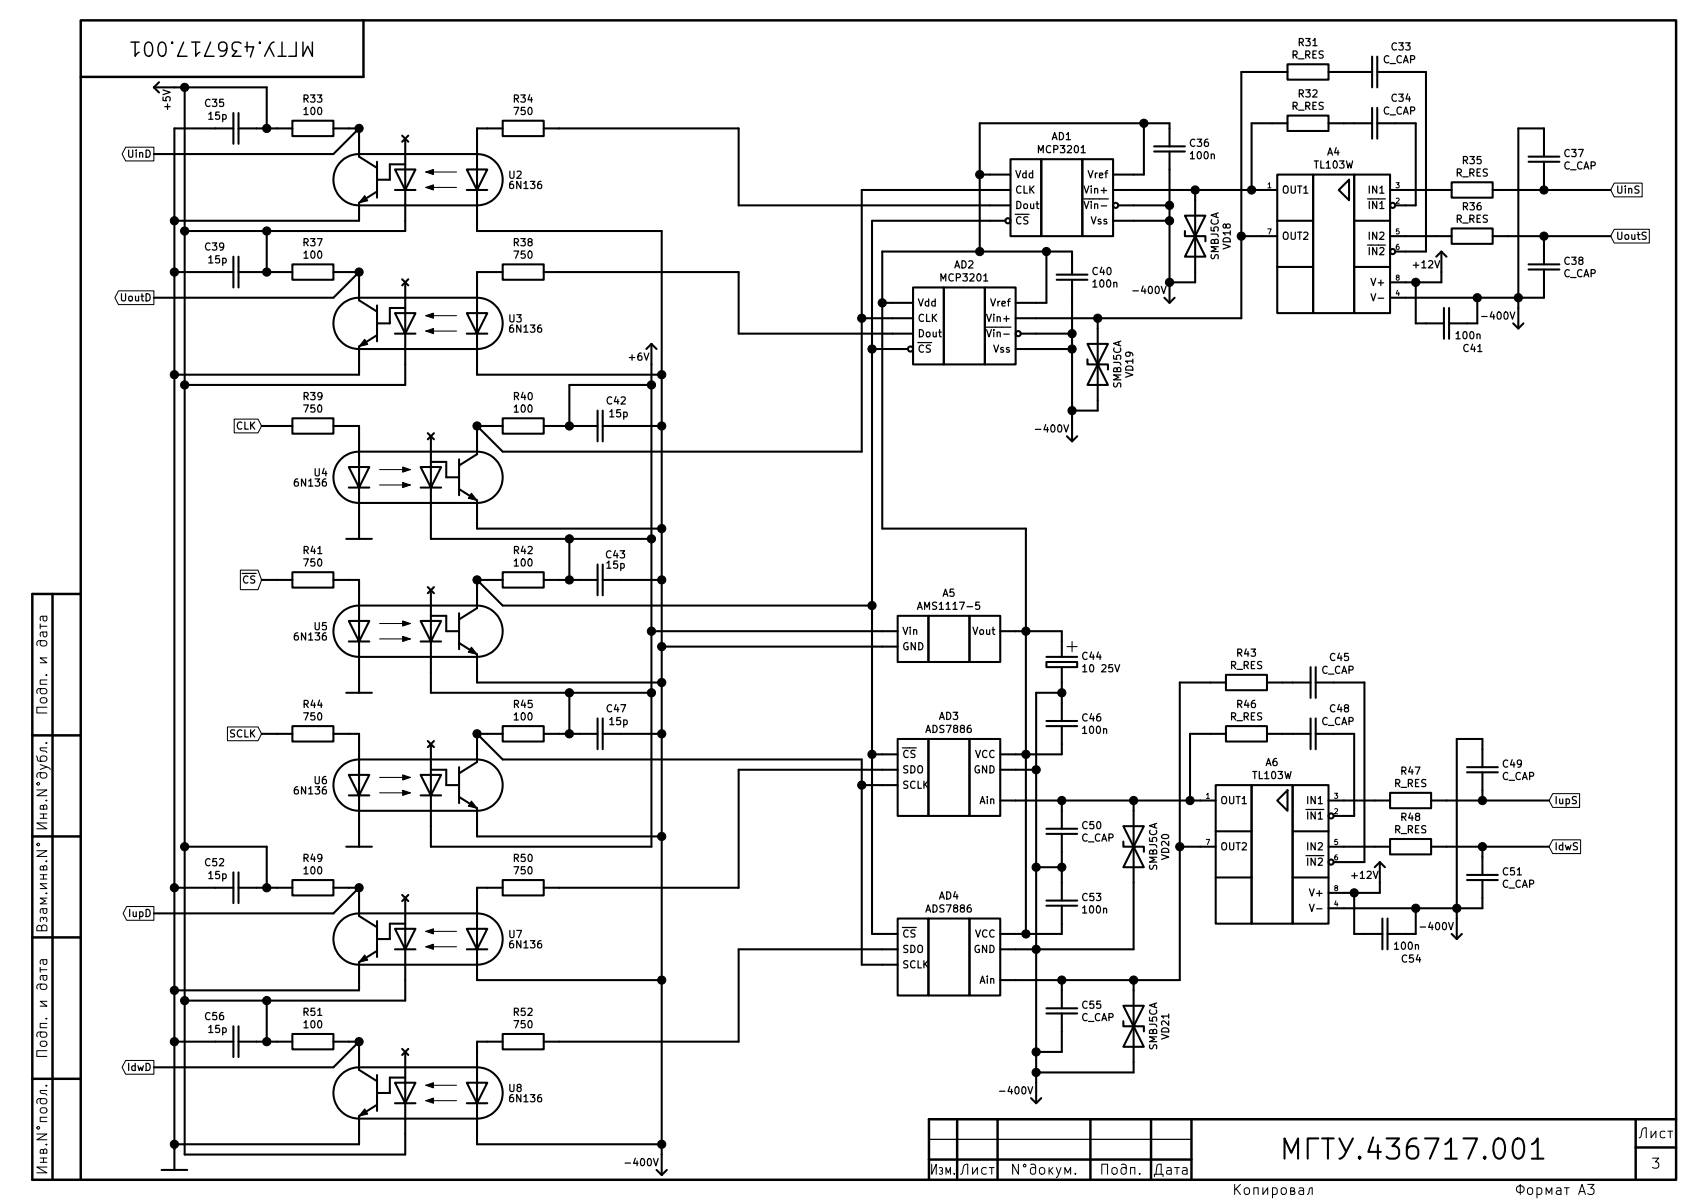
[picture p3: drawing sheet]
<svg xmlns="http://www.w3.org/2000/svg" width="420mm" height="297mm" viewBox="0 0 420 297" stroke-linecap="round" stroke-linejoin="round" font-family="sans-serif">
<g fill="none" stroke="#000" stroke-width=".61">
<path d="M20 5h395v287h-395zM90 5v14h-70M13 147v145M20 147h-12v145h12M8 182h12M8 207h12M8 232h12M8 267h12M237 277v15M247 277v15M270 277v15M285 277v15"/>
<path d="M295 277v15M405 277v15M415 277h-185v15M230 287h65M405 284h10"/>
</g>
<g fill="none" stroke="#000" stroke-width=".3">
<path d="M268.2 49.2h1.5M268.4 46l.6 1.8 .6-1.8M268.4 49.8l.6 1.8 .6-1.8M338.6 49.2h.8M244.3 77.8l.6 1.8 .6-1.8M287.5 70.9l.6 1.8 .6-1.8M338.6 60.7h.8M339.4 72.7l.6 1.8 .6-1.8M341.2 73.8h1.4M373.9 77.2l.6 1.8 .6-1.8M244.1 81h1.5M244.3 81.6l.6 1.8 .6-1.8"/>
<path d="M263.4 105.2l.6 1.7 .6-1.7M227.2 150.8l.5-1.7 .6 1.7M227.3 150.3h.9M242.5 149.1h-.9v.8l.2-.2 .6 .1 .2 .7-.4 .3-.6-.1M323.3 200.4h.9M323.3 211.8h.9M324.2 223.8l.6 1.8 .6-1.8M326 225h1.3M358.6 228.4l.6 1.7 .6-1.7M254.5 269l.6 1.8 .6-1.8M161.8 286.8l.6 1.8 .6-1.8M230 282h65"/>
</g>
<g fill="none" stroke="#000" stroke-width=".25">
<path d="M31.1 36.4h7v3.4h-7l-.9-1.7zM105.4 46.4h7.6M105.4 42.6h7.6M399.7 45.3h6.9v3.4h-6.9l-.9-1.7zM399.7 56.8h8.7v3.4h-8.7l-.9-1.7zM29.3 72h8.8v3.4h-8.8l-.9-1.7zM105.4 78.1h7.6M105.4 82h7.6M58 103.7h5.9l.9 1.7-.9 1.7h-5.9zM94 116.2h7.6M94 120.1h7.6M10 154.4v1.2"/>
<path d="M10 155h1.6M10.2 158.6a.82 .82 0 0 0-.1 1.1l.3 .2h.7a.68 .68 0 0 0 .5-.7 .68 .68 0 0 0-.5-.6l-1.8 .1-.2 .4 .1 .7M10.5 156.4l.2 .9a.48 .48 0 0 0 .4 .4 .48 .48 0 0 0 .5-.4l-.1-.9M10.5 152.5l.2 .9a.48 .48 0 0 0 .4 .3 .48 .48 0 0 0 .5-.3l-.1-.9M11.6 156.4l-1.5 .2v.9M11.6 152.5l-1.5 .2v.9M59.5 141.1h4.4l.9 2.4-.9 2.5h-4.4zM94 158.2h7.6M94 154.3h7.6M265.4 158.8v2.5M10.2 172.8l.9-.1a.67 .67 0 0 1 .5 .7 .67 .67 0 0 1-.5 .6h-.7a.69 .69 0 0 1-.2-1.2zM10.2 170.4a.82 .82 0 0 0-.1 1.1l.3 .2h.7a.67 .67 0 0 0 .5-.6 .67 .67 0 0 0-.5-.7l-1.8 .2a.79 .79 0 0 0-.1 1"/>
<path d="M11.4 167.1h.2l-.1 .1-.1-.1h.2M11.6 175.1h-2.5v1.4h2.5M11.6 168.3h-1.6v1.1h1.6M11.6 162.9h-1.6l1.6 1.1h-1.6M56.3 179.9h7.6l.9 1.7-.9 1.7h-7.6zM264.2 160.1h2.5M9 187.1l.5 1.2 1.6 .1a.67 .67 0 0 0 .5-.6 .67 .67 0 0 0-.5-.7l-.9 .2a.78 .78 0 0 0 0 1.1M10 189.3l2.2 .8 .2 .4M10.8 199.7l.3-.5 .5 .4v.7h-1.6l.1-.8h.6l.1 .8M11.4 183.9l.1-.1 .1 .1-.1 .2-.1-.2h.2M11.6 185.1h-1.6l.1 .6 1.2 .2 .3 .4M11.6 189.9l-1.6 .6"/>
<path d="M94 196.3h7.6M94 192.4h7.6M384.4 196.5h6.7v3.4h-6.7l-.9-1.7zM9.1 210.6h2.5l-2.5 1.4h2.5M9.2 208.8h.5l.1 .3-.1 .2-.2 .1-.3-.1-.1-.2zM10 202.6h1.6M10 201.5h1.6M10.8 214.7l.3-.4 .5 .3v.7h-1.6l.1-.8h.6l.1 .8M10.8 201.5v1.1M11.4 213.2l.1-.1 .1 .1-.1 .1-.1-.1h.2M11.6 203.7h-2.5l2.5 1.4h-2.5M384.4 207.9h6.9v3.4h-6.9l-.9-1.7z"/>
<path d="M10 239.5v1.2M10.1 228.1l-.1-.7 .3-.3 .5 .3 .3-.3 .4 .1 .1 .2-.1 .7M10.3 229.6l.1-.4a.69 .69 0 0 1 1.2 .2v1h-2.5l.1-1.1a.59 .59 0 0 1 .7-.2 .59 .59 0 0 1 .4 .5v.8M10.5 224.9l.2 .9a.48 .48 0 0 0 .4 .3 .48 .48 0 0 0 .5-.3l-.1-.9M10.5 237.6l.2 .8a.48 .48 0 0 0 .4 .4 .48 .48 0 0 0 .5-.4l-.1-.8M10.8 227.4v.2M11.6 224.9l-1.5 .2v.9M11.6 222.3h-1.6l1.3 .7-1.3 .7h1.6M11.6 237.6l-1.5 .1v.9M31.4 224.4h6.7v3.4h-6.7l-.9-1.7zM105.4 234.4h7.6M105.4 230.5h7.6"/>
<path d="M10 240h1.6M10.1 257.9l.3-.2h.7a.67 .67 0 0 1 .5 .7 .67 .67 0 0 1-.5 .6h-.7a.67 .67 0 0 1-.3-1.1zM10.2 255.5a.82 .82 0 0 0-.1 1l.3 .3h.7a.67 .67 0 0 0 .5-.7 .67 .67 0 0 0-.5-.6l-1.8 .1a.79 .79 0 0 0-.1 1.1M10.2 243.6a.82 .82 0 0 0-.1 1.1l.3 .2h.7a.68 .68 0 0 0 .5-.6 .68 .68 0 0 0-.5-.7l-1.8 .1-.2 .4 .1 .7M10.5 241.5l.2 .8a.48 .48 0 0 0 .4 .4 .48 .48 0 0 0 .5-.4l-.1-.8M11.4 252.1h.2l-.1 .2-.1-.2h.2M11.6 253.3h-1.6v1.1h1.6M11.6 247.9h-1.6l1.6 1.2h-1.6M11.6 241.5l-1.5 .1v.9M10.2 274.3l.9-.1a.67 .67 0 0 1 .5 .7 .67 .67 0 0 1-.5 .6h-.7a.69 .69 0 0 1-.2-1.2zM10.2 271.9a.82 .82 0 0 0-.1 1.1l.3 .2h.7a.67 .67 0 0 0 .5-.6 .67 .67 0 0 0-.5-.7l-1.8 .2a.79 .79 0 0 0-.1 1M11.4 268.7l.1-.1 .1 .1-.1 .2-.1-.2h.2"/>
<path d="M11.6 269.9h-1.6l.1 .6 1.2 .2 .3 .4M11.6 260.1h-2.5v1.4h2.5M31.1 262.5h7v3.4h-7l-.9-1.7zM105.4 272.5h7.6M105.4 268.6h7.6M408.8 280v1.6l1.2-1.6v1.6M412.9 280h1.2M413.5 280v1.6M10 287.7h1.6M10 286.7h1.6M10.8 284.9l.3-.5 .5 .3v.8h-1.6l.1-.9h.6l.1 .9M10.8 286.7v1"/>
<path d="M11.4 283.3l.1-.1 .1 .1-.1 .1-.1-.1h.2M11.6 288.9h-2.5l2.5 1.4h-2.5M230.7 288.2v2.5l1.1-2.5v2.5M232.5 289.1h.8l.1 .4-.3 .3a.45 .45 0 0 1 .3 .4 .45 .45 0 0 1-.3 .5l-.6-.2M234.2 290.7v-1.7l.6 1.3 .5-1.3v1.7M236.3 290.4v.3M237.8 290.7l.5-.4 .2-1.4a.86 .86 0 0 1 1.1-.7v2.5M240.8 289v1.7l1.2-1.7v1.7M244.2 289.1a.82 .82 0 0 0-1 .1v1.2l.3 .3 .7-.2M244.9 289h1.2M245.5 289v1.7M252.1 288.2v2.5l-1.4-2.5v2.5"/>
<path d="M253.4 288.3l.3-.1 .2 .1 .2 .2-.2 .3-.2 .1-.3-.1zM255.2 288.3a.79 .79 0 0 1 1.1 .1l.1 1.8a.67 .67 0 0 1-.6 .5 .67 .67 0 0 1-.7-.5l.1-1a.82 .82 0 0 1 1.1-.1l.1 .1M261.5 289l.6 1.7M262.7 289l-.8 2.2-.4 .3M263.7 290.7v-1.7l.7 1.3 .7-1.3v1.7M266.2 290.4l.2 .1-.2 .2-.1-.2 .1-.1v.3M272.8 290.7v-2.5h1.4v2.5M275.4 289.2l.4-.2a.68 .68 0 0 1 .8 .5v.7a.68 .68 0 0 1-.7 .5 .68 .68 0 0 1-.6-.5zM277.7 288.3l.7-.1 .3 .2 .1 1.8a.67 .67 0 0 1-.6 .5 .67 .67 0 0 1-.7-.5l.2-1a.78 .78 0 0 1 1.1 0M279.9 290.7v-1.7h1.1v1.7M282.2 290.4l.1 .1-.1 .2-.2-.2 .2-.1v.3M285.8 291.2v-.5h2.2v.5"/>
<path d="M286.2 290.7l.2-2 .5-.5h.6v2.5M288.9 289.1h1l.1 1.6M290 289.6l-.8 .1a.48 .48 0 0 0-.4 .5 .48 .48 0 0 0 .4 .5l.8-.2M290.8 289h1.2M291.4 289v1.7M292.8 289.1h1l.1 1.6M293.9 289.6l-.8 .1a.48 .48 0 0 0-.4 .5 .48 .48 0 0 0 .4 .5l.8-.2M305.7 293.2v2.5M306 294.2l1.1 1.5M307.1 293.2l-1.4 1.4M308.2 294.2l.3-.2a.68 .68 0 0 1 .9 .5v.7a.68 .68 0 0 1-.7 .5 .68 .68 0 0 1-.6-.5zM310.4 295.7v-1.7h1.1v1.7"/>
<path d="M312.7 294v1.7l1.2-1.7v1.7M315.1 294.1a.82 .82 0 0 1 1 .1v1.2l-.3 .3-.7-.2M315.1 294v2.5M317.3 294.2a.69 .69 0 0 1 1.2 .3v.7a.67 .67 0 0 1-.7 .5 .67 .67 0 0 1-.6-.5zM319.6 294.8l.8-.1v-.6l-.8-.1v1.7h.7l.3-.5-.5-.4M321.7 294.1h.9l.2 1.6M322.8 294.6l-.9 .1a.48 .48 0 0 0-.3 .5 .48 .48 0 0 0 .3 .5l.9-.2M323.7 295.7l.3-.2 .2-1.1 .3-.4h.4v1.7M380.5 294.1a.79 .79 0 0 1 1.2 .4l-.1 .9a.79 .79 0 0 1-1.1 .1M382.8 295.7v-1.7l.7 1.3 .7-1.3v1.7M385.4 294.1h1l.1 1.6M386.5 294.6l-.9 .1a.48 .48 0 0 0-.3 .5 .48 .48 0 0 0 .3 .5l.9-.2"/>
<path d="M387.3 294h1.2M387.9 294v1.7M390.9 295.7l.8-2.5 .8 2.5M391.1 295h1.2M393.1 293.2h1.6l-.9 .9a.72 .72 0 0 1 .9 .5v.6l-.5 .5h-.7l-.4-.3M405.8 281.6l.5-.3 .2-1.4a.86 .86 0 0 1 1.1-.7v2.4M412.2 280.1a.82 .82 0 0 0-1.1 .1v1.2l.4 .2 .7-.1"/>
</g>
<g fill="none" stroke="#000" stroke-width=".51">
<path d="M318.8 15.9h10.1v3.8h-10.1zM318.8 17.8h-11.5v61h-55.8M328.9 17.8h10.8M339.7 14v7.6M341 17.8h12.1v44.5h-7.7M341 14v7.6M38.1 21.6h27.9v10.2M38.1 21.6l1.3 1.3M39.4 20.4l-1.3 1.2M45.7 21.6v264.2h54.6v-25.4M57.8 31.8h-14.6v257.8M57.8 28v7.6"/>
<path d="M59.1 31.8h13.3M59.1 28v7.6M72.4 29.9h10.1v3.8h-10.1zM82.5 31.8h6.4M88.9 31.8l-6.4 6.3h-44.4M88.9 31.8v7l4.4 2.8M99.6 33.6l1.5 1.5M100.3 34.3v22.9h-54.6M101.1 33.6l-1.5 1.5M124.5 29.9h10.1v3.8h-10.1zM124.5 31.8h-6.4v25.4h45.7v233.7M134.6 31.8h48.3v19h67.3"/>
<path d="M250.2 39.4h7.6v19.1h-7.6zM257.8 39.4h10.2v19.1h-10.2zM268 39.4h7.6v19.1h-7.6zM283.2 30.5v12.7h-7.6M285.7 36.2h7.7M285.7 37.5h7.7M289.6 36.2v-5.7h-47v31.8M289.6 37.5v37.5M318.8 28.6h10.1v3.8h-10.1zM318.8 30.5h-8.9v16.5M328.9 30.5h10.8M339.7 26.7v7.6"/>
<path d="M341 30.5h9.5v20.3h-5.1M341 26.7v7.6M378.5 38.8h7.6M382.3 38.8v-7h-6.4v49.5M66 57.2v10.1M84.4 40a6.4 6.4 0 0 1 4.5-1.9h29.2a6.3 6.3 0 0 1 6.4 6.4 6.3 6.3 0 0 1-6.4 6.3h-29.2a6.3 6.3 0 0 1-5.9-3.9 6.3 6.3 0 0 1 1.4-6.9zM93.3 40v8.9M93.3 47.4l-4.4 2.8v4.4h-45.7M97.8 47h2.5l-2.5-5.1h5.1l-2.6 5.1h2.6M100.3 40.7h-3.8v3.8h-3.2M115.6 47h2.5l-2.5-5.1h5l-2.5 5.1h2.5M242.6 43.2h7.6"/>
<path d="M248.9 54.6h-33v176.6h6.3M250.2 47h-36.8v64.8h-88.9l-6.4-6.4M275.6 47h40.6M275.6 54.6h14M276.9 50.8h12.7M293.4 57.2v1.3h2.5l-2.5 5h5l-5-10.1h5l-2.5 5.1h2.5v1.2M295.9 47v22.9h-6.3M307.3 58.5h8.9M316.2 54.6h8.9zM316.2 43.2h8.9v34.3h-8.9zM325.1 43.2h10.2v34.3h-10.2zM331.5 47l2.5-2.5v5.1z"/>
<path d="M335.3 54.6h8.9zM335.3 43.2h8.9v34.3h-8.9zM344.2 58.5h15.2M344.2 47h15.2M359.4 56.6h10.2v3.8h-10.2zM359.4 45.1h10.2v3.8h-10.2zM369.6 58.5h29.2M369.6 47h29.2M378.5 40h7.6M382.3 40v7M382.3 58.5v6.9M43.2 67.3h14.6"/>
<path d="M57.8 63.5v7.7M59.1 63.5v7.7M59.1 67.3h13.3M72.4 65.4h10.1v3.9h-10.1zM82.5 67.3h6.4M84.4 75.6a6.4 6.4 0 0 1 4.5-1.9h29.2a6.3 6.3 0 0 1 6.4 6.3 6.3 6.3 0 0 1-6.4 6.4h-29.2a6.3 6.3 0 0 1-5.9-3.9 6.3 6.3 0 0 1 1.4-6.9zM88.9 67.3v7l4.4 2.8M88.9 67.3l-6.4 6.4h-44.4M93.3 75.6v8.9M99.6 69.1l1.5 1.5M100.3 69.9v25.4h-54.6M100.3 76.2h-3.8v3.8h-3.2"/>
<path d="M101.1 69.1l-1.5 1.5M124.5 65.4h10.1v3.9h-10.1zM124.5 67.3h-6.4v25.4h45.7M134.6 67.3h48.3v15.3h43.2M213.4 78.8h12.7M218.4 75h7.7M226.1 71.2h7.6v19h-7.6zM233.7 71.2h10.1v19h-10.1zM243.8 71.2h7.7v19h-7.7zM259.1 62.3v12.7h-7.6M261.6 68h7.6M261.6 69.3h7.6"/>
<path d="M265.4 68v-5.7h-47v68.5h35.6v100.4M265.4 69.3v40M271.8 78.8v22.8h-6.4M288.3 73.7l1.3 1.3 1.2-1.3M316.2 66.1h8.9zM335.3 66.1h8.9zM350.5 69.9v10.1h7M355.6 63.5l1.3-1.2 1.2 1.2M356.9 62.3v7.6h-12.7M357.5 76.2v7.7M358.8 76.2v7.7M365.8 73.7v6.3h-7"/>
<path d="M378.5 65.4h7.6M378.5 66.7h7.6M382.3 66.7v7h-38.1M93.3 83l-4.4 2.8v6.9h-45.7M97.8 82.6h2.5l-2.5-5.1h5.1l-2.6 5.1h2.6M115.6 82.6h2.5l-2.5-5.1h5l-2.5 5.1h2.5M161.3 85.1v124.5h-54.6v-25.4M161.3 85.1l1.3 1.3M161.3 85.1l-1.3 1.3M161.3 95.3h-20.3v10.1M215.9 86.4h8.9M251.5 86.4h13.9"/>
<path d="M252.7 82.6h12.7M269.2 88.9v1.3h2.6l-2.6 5.1h5.1l-5.1-10.2h5.1l-2.5 5.1h2.5v1.3M374.6 80l1.3 1.3 1.3-1.3M64.8 105.4h7.6M72.4 103.5h10.1v3.9h-10.1zM82.5 105.4h6.4v28M84.4 113.7a6.4 6.4 0 0 1 4.5-1.9h29.2a6.3 6.3 0 0 1 6.4 6.3 6.3 6.3 0 0 1-6.4 6.4h-29.2a6.3 6.3 0 0 1-5.9-3.9 6.3 6.3 0 0 1 1.4-6.9zM105.9 107.2l1.5 1.5M106.7 108v25.4h54.6M106.7 114.3h3.8v3.8h3.2M107.4 107.2l-1.5 1.5M113.7 113.7v8.9"/>
<path d="M118.1 105.4v7l-4.4 2.8M118.1 105.4h6.4M124.5 103.5h10.1v3.9h-10.1zM134.6 105.4h13.4M148 101.6v7.7M149.2 101.6v7.7M149.2 105.4h14.6M264.2 108l1.2 1.3 1.3-1.3M85.7 133.4h6.4M86.4 120.7h2.5l-2.5-5.1h5l-2.5 5.1h2.5M104.1 120.7h2.6l-2.6-5.1h5.1l-2.5 5.1h2.5M113.7 121.1l4.4 2.8v6.9h45.7"/>
<path d="M141 133.4v10.1M148 139.7v7.7M149.2 139.7v7.7M64.8 143.5h7.6M72.4 141.6h10.1v3.9h-10.1zM82.5 143.5h6.4v28M84.4 151.8a6.4 6.4 0 0 1 4.5-1.9h29.2a6.3 6.3 0 0 1 6.4 6.3 6.3 6.3 0 0 1-6.4 6.4h-29.2a6.3 6.3 0 0 1-5.9-3.9 6.3 6.3 0 0 1 1.4-6.9zM86.4 158.8h2.5l-2.5-5.1h5l-2.5 5.1h2.5M104.1 158.8h2.6l-2.6-5.1h5.1l-2.5 5.1h2.5M105.9 145.3l1.5 1.5M106.7 146.1v25.4h54.6M106.7 152.4h3.8v3.8h3.2"/>
<path d="M107.4 145.3l-1.5 1.5M113.7 159.2l4.4 2.8v6.9h45.7M113.7 151.8v8.9M118.1 143.5v7l-4.4 2.8M118.1 143.5l6.4 6.4h91.4M118.1 143.5h6.4M124.5 141.6h10.1v3.9h-10.1zM134.6 143.5h13.4M149.2 143.5h14.6M161.3 156.2h60.9M222.2 152.4h7.7v11.5h-7.7zM229.9 152.4h10.1v11.5h-10.1z"/>
<path d="M240 152.4h7.6v11.5h-7.6zM247.6 156.2h15.3v6.4M72.4 179.7h10.1v3.9h-10.1zM85.7 171.5h6.4M124.5 179.7h10.1v3.9h-10.1zM141 171.5v10.1M148 177.8v7.7M149.2 177.8v7.7M163.8 160.1h58.4M259.1 163.9h7.6v1.2h-7.6zM259.1 162.6h7.6M259.1 178.5h7.6"/>
<path d="M259.1 179.7h7.6M262.9 171.5h-6.4v101.6M262.9 165.1v13.4M262.9 179.7v7h-15.3M303.5 167h10.2v3.9h-10.2zM303.5 179.7h10.2v3.9h-10.2zM303.5 168.9h-11.4v73.7h-44.5M313.7 168.9h10.8M324.5 165.1v7.7M324.5 177.8v7.7M325.8 168.9h12v44.5h-7.6M325.8 165.1v7.7"/>
<path d="M325.8 177.8v7.7M64.8 181.6h7.6M82.5 181.6h6.4v28M84.4 189.9a6.4 6.4 0 0 1 4.5-1.9h29.2a6.3 6.3 0 0 1 6.4 6.3 6.3 6.3 0 0 1-6.4 6.4h-29.2a6.3 6.3 0 0 1-5.9-3.9 6.3 6.3 0 0 1 1.4-6.9zM86.4 196.9h2.5l-2.5-5.1h5l-2.5 5.1h2.5M104.1 196.9h2.6l-2.6-5.1h5.1l-2.5 5.1h2.5M105.9 183.4l1.5 1.5M106.7 190.5h3.8v3.8h3.2M107.4 183.4l-1.5 1.5M113.7 197.3l4.4 2.8v6.9h45.7M113.7 189.9v8.9M118.1 181.6v7l-4.4 2.8"/>
<path d="M118.1 181.6l6.4 6.4h88.9v50.8h8.8M118.1 181.6h6.4M134.6 181.6h13.4M149.2 181.6h14.6M213.4 194.3h8.8M215.9 186.7h6.3M222.2 182.9h7.7v19.1h-7.7zM222.2 190.5h-39.3v29.2h-48.3M229.9 182.9h10.1v19.1h-10.1zM240 182.9h7.6v19.1h-7.6zM247.6 190.5h8.9M247.6 198.2h53.4"/>
<path d="M262.9 198.2v6.9M280.7 198.2v36.8h-33.1M301 194.3h8.9v34.3h-8.9zM303.5 181.6h-8.9v16.6M309.9 194.3h10.1v34.3h-10.1zM313.7 181.6h10.8M316.2 198.2l2.6-2.6v5.1zM320 194.3h8.9v34.3h-8.9zM325.8 181.6h9.5v20.4h-5.1M328.9 198.2h15.3M344.2 196.3h10.1v3.8h-10.1zM354.3 198.2h29.2"/>
<path d="M363.2 189.9h7.6M363.2 191.2h7.6M367 189.9v-7h-6.3v49.5M367 191.2v7M43.2 219.7h14.6M45.7 209.6h20.3v10.1M57.8 215.9v7.7M59.1 219.7h13.3M59.1 215.9v7.7M72.4 217.8h10.1v3.9h-10.1zM82.5 219.7h6.4M85.7 209.6h6.4"/>
<path d="M88.9 219.7v7l4.4 2.8M88.9 219.7l-6.4 6.4h-44.4M124.5 217.8h10.1v3.9h-10.1zM124.5 219.7h-6.4v22.9h45.7M256.5 214.7h6.4M259.1 205.1h7.6M259.1 206.4h7.6M262.9 206.4v16.5M278.1 208.3v1.3h2.6l-2.6 5.1h5.1l-5.1-10.2h5.1l-2.5 5.1h2.5v1.3M292.1 209.6h8.9M301 217.2h8.9zM301 205.8h8.9z"/>
<path d="M320 217.2h8.9zM320 205.8h8.9zM328.9 209.6h15.3M340.4 214.7l1.2-1.3 1.3 1.3M341.6 213.4v7.6h-12.7M344.2 207.7h10.1v3.8h-10.1zM354.3 209.6h29.2M363.2 216.6h7.6M363.2 217.8h7.6M367 209.6v7M367 217.8v7h-38.1M84.4 228a6.4 6.4 0 0 1 4.5-1.9h29.2a6.3 6.3 0 0 1 6.4 6.3 6.3 6.3 0 0 1-6.4 6.4h-29.2a6.3 6.3 0 0 1-5.9-3.9 6.3 6.3 0 0 1 1.4-6.9z"/>
<path d="M93.3 228v8.9M93.3 235.4l-4.4 2.8v6.9h-45.7M97.8 235h2.5l-2.5-5.1h5.1l-2.6 5.1h2.6M99.6 221.5l1.5 1.5M100.3 222.3v25.4h-54.6M100.3 228.6h-3.8v3.8h-3.2M101.1 221.5l-1.5 1.5M115.6 235h2.5l-2.5-5.1h5l-2.5 5.1h2.5M222.2 227.4h7.7v19h-7.7zM222.2 235h-39.3v22.8h-48.3M229.9 227.4h10.1v19h-10.1zM240 227.4h7.6v19h-7.6z"/>
<path d="M259.1 222.9h7.6M259.1 224.2h7.6M262.9 224.2v7h-15.3M335.3 221v10.2h7M342.3 227.4v7.6M343.5 227.4v7.6M350.5 224.8v6.4h-7M359.4 231.2l1.3 1.2 1.2-1.2M43.2 257.8h14.6M57.8 254v7.7M59.1 257.8h13.3M59.1 254v7.7"/>
<path d="M66 247.7v10.1M72.4 255.9h10.1v3.9h-10.1zM82.5 257.8h6.4M88.9 257.8v7l4.4 2.8M88.9 257.8l-6.4 6.4h-44.4M99.6 259.6l1.5 1.5M101.1 259.6l-1.5 1.5M124.5 255.9h10.1v3.9h-10.1zM124.5 257.8h-6.4v25.4h45.7M259.1 249.6h7.6M259.1 250.9h7.6M262.9 242.6v7"/>
<path d="M262.9 250.9v9.5h-6.4M278.1 252.8v1.2h2.6l-2.6 5.1h5.1l-5.1-10.1h5.1l-2.5 5h2.5v1.3M280.7 242.6v22.9h-24.2M84.4 266.1a6.4 6.4 0 0 1 4.5-1.9h29.2a6.3 6.3 0 0 1 6.4 6.3 6.3 6.3 0 0 1-6.4 6.4h-29.2a6.3 6.3 0 0 1-5.9-3.9 6.3 6.3 0 0 1 1.4-6.9zM93.3 266.1v8.9M93.3 273.5l-4.4 2.8v6.9h-45.7M97.8 273.1h2.5l-2.5-5.1h5.1l-2.6 5.1h2.6M100.3 266.7h-3.8v3.8h-3.2M115.6 273.1h2.5l-2.5-5.1h5l-2.5 5.1h2.5M255.3 271.8l1.2 1.3 1.3-1.3M40 289.6h6.4M162.6 289.6l1.2 1.3 1.3-1.3"/>
<path d="M318 286.8v-5l1.7 3.6 1.7-3.6v5M326.4 281.8h-2.6v5M327.3 281.8h2.9M370.2 282.3a1.2 1.2 0 0 1 1.3-.5 1.2 1.2 0 0 1 .9 .9 2.99 2.99 0 0 1-1 4.1 1.27 1.27 0 0 1-1.4-1 4.2 4.2 0 0 1 .2-3.5zM375 282.3a1.2 1.2 0 0 1 1.2-.5 1.2 1.2 0 0 1 .9 .9 3.9 3.9 0 0 1-.4 3.8 1.17 1.17 0 0 1-1.9-.7 4.3 4.3 0 0 1 .2-3.5zM379.3 283.2l.5-.2 .9-1.2v5M379.3 286.8h2.8"/>
<circle cx="249.6" cy="54.6" r=".63"/>
<circle cx="276.2" cy="50.8" r=".63"/>
<circle cx="344.8" cy="50.8" r=".63"/>
<circle cx="344.8" cy="62.3" r=".63"/>
<circle cx="225.4" cy="86.4" r=".63"/>
<circle cx="252.1" cy="82.6" r=".63"/>
<circle cx="329.6" cy="202" r=".63"/>
<circle cx="329.6" cy="213.4" r=".63"/>
</g>
<path d="M32.4 10.4h2M33.5 10.4v3.5l.6-.8 .3-.2M36.1 10.8a.84 .84 0 0 1 .9-.4 .84 .84 0 0 1 .6 .7 2.07 2.07 0 0 1-.6 2.8 .97 .97 0 0 1-1.1-.6 3.1 3.1 0 0 1 .2-2.5zM39.4 10.8a.86 .86 0 0 1 .9-.4 .86 .86 0 0 1 .7 .7 2.03 2.03 0 0 1-.7 2.8 .92 .92 0 0 1-1-.6 3 3 0 0 1 .1-2.5zM68.8 13.9h2M73.3 10.4v3.5h-1.8M75 10.4v3.5l1.2-2.5 1.1 2.5v-3.5" fill="none" stroke="#000" stroke-width=".36"/>
<g fill="#000" stroke="#000" stroke-width=".25">
<path d="M90.3 48.4l.8 1.3-2.2 .5zM105.4 46.4l1.9-.6v1.2zM105.4 42.6l1.9-.7v1.3zM105.4 78.1l1.9-.6v1.3zM90.3 84l.8 1.3-2.2 .5zM105.4 82l1.9-.7v1.3zM99.7 115.6l1.9 .6-1.9 .7zM99.7 119.4l1.9 .7-1.9 .6zM116.7 122.1l1.4 1.8-2.1-.5zM99.7 157.5l1.9 .7-1.9 .6zM99.7 153.7l1.9 .6-1.9 .7zM116.7 160.2l1.4 1.8-2.1-.5z"/>
<path d="M99.7 195.6l1.9 .7-1.9 .6zM99.7 191.8l1.9 .6-1.9 .7zM116.7 198.3l1.4 1.8-2.1-.5zM90.3 236.4l.8 1.3-2.2 .5zM105.4 234.4l1.9-.7v1.3zM105.4 230.5l1.9-.6v1.3zM90.3 274.5l.8 1.3-2.2 .5zM105.4 272.5l1.9-.7v1.3zM105.4 268.6l1.9-.6v1.3z"/>
<circle cx="45.7" cy="21.6" r="1.02"/>
<circle cx="66" cy="31.8" r="1.02"/>
<circle cx="88.9" cy="31.8" r="1.02"/>
<circle cx="283.2" cy="30.5" r="1.02"/>
<circle cx="43.2" cy="54.6" r="1.02"/>
<circle cx="45.7" cy="57.2" r="1.02"/>
<circle cx="66" cy="57.2" r="1.02"/>
<circle cx="242.6" cy="43.2" r="1.02"/>
<circle cx="289.6" cy="54.6" r="1.02"/>
<circle cx="289.6" cy="50.8" r="1.02"/>
<circle cx="295.9" cy="47" r="1.02"/>
<circle cx="307.3" cy="58.5" r="1.02"/>
<circle cx="309.9" cy="47" r="1.02"/>
<circle cx="382.3" cy="47" r="1.02"/>
<circle cx="382.3" cy="58.5" r="1.02"/>
<circle cx="43.2" cy="67.3" r="1.02"/>
<circle cx="66" cy="67.3" r="1.02"/>
<circle cx="88.9" cy="67.3" r="1.02"/>
<circle cx="213.4" cy="78.8" r="1.02"/>
<circle cx="218.4" cy="75" r="1.02"/>
<circle cx="242.6" cy="62.3" r="1.02"/>
<circle cx="259.1" cy="62.3" r="1.02"/>
<circle cx="271.8" cy="78.8" r="1.02"/>
<circle cx="289.6" cy="69.9" r="1.02"/>
<circle cx="350.5" cy="69.9" r="1.02"/>
<circle cx="365.8" cy="73.7" r="1.02"/>
<circle cx="375.9" cy="73.7" r="1.02"/>
<circle cx="43.2" cy="92.7" r="1.02"/>
<circle cx="45.7" cy="95.3" r="1.02"/>
<circle cx="161.3" cy="95.3" r="1.02"/>
<circle cx="163.8" cy="92.7" r="1.02"/>
<circle cx="215.9" cy="86.4" r="1.02"/>
<circle cx="265.4" cy="82.6" r="1.02"/>
<circle cx="265.4" cy="86.4" r="1.02"/>
<circle cx="118.1" cy="105.4" r="1.02"/>
<circle cx="141" cy="105.4" r="1.02"/>
<circle cx="163.8" cy="105.4" r="1.02"/>
<circle cx="265.4" cy="101.6" r="1.02"/>
<circle cx="141" cy="133.4" r="1.02"/>
<circle cx="161.3" cy="133.4" r="1.02"/>
<circle cx="163.8" cy="130.8" r="1.02"/>
<circle cx="118.1" cy="143.5" r="1.02"/>
<circle cx="141" cy="143.5" r="1.02"/>
<circle cx="161.3" cy="156.2" r="1.02"/>
<circle cx="163.8" cy="143.5" r="1.02"/>
<circle cx="215.9" cy="149.9" r="1.02"/>
<circle cx="254" cy="156.2" r="1.02"/>
<circle cx="141" cy="171.5" r="1.02"/>
<circle cx="161.3" cy="171.5" r="1.02"/>
<circle cx="163.8" cy="168.9" r="1.02"/>
<circle cx="163.8" cy="160.1" r="1.02"/>
<circle cx="262.9" cy="171.5" r="1.02"/>
<circle cx="118.1" cy="181.6" r="1.02"/>
<circle cx="141" cy="181.6" r="1.02"/>
<circle cx="163.8" cy="181.6" r="1.02"/>
<circle cx="213.4" cy="194.3" r="1.02"/>
<circle cx="215.9" cy="186.7" r="1.02"/>
<circle cx="254" cy="186.7" r="1.02"/>
<circle cx="256.5" cy="190.5" r="1.02"/>
<circle cx="262.9" cy="198.2" r="1.02"/>
<circle cx="280.7" cy="198.2" r="1.02"/>
<circle cx="294.6" cy="198.2" r="1.02"/>
<circle cx="367" cy="198.2" r="1.02"/>
<circle cx="43.2" cy="219.7" r="1.02"/>
<circle cx="45.7" cy="209.6" r="1.02"/>
<circle cx="66" cy="219.7" r="1.02"/>
<circle cx="88.9" cy="219.7" r="1.02"/>
<circle cx="163.8" cy="207" r="1.02"/>
<circle cx="256.5" cy="214.7" r="1.02"/>
<circle cx="262.9" cy="214.7" r="1.02"/>
<circle cx="292.1" cy="209.6" r="1.02"/>
<circle cx="367" cy="209.6" r="1.02"/>
<circle cx="254" cy="231.2" r="1.02"/>
<circle cx="256.5" cy="235" r="1.02"/>
<circle cx="335.3" cy="221" r="1.02"/>
<circle cx="350.5" cy="224.8" r="1.02"/>
<circle cx="360.7" cy="224.8" r="1.02"/>
<circle cx="43.2" cy="245.1" r="1.02"/>
<circle cx="43.2" cy="257.8" r="1.02"/>
<circle cx="45.7" cy="247.7" r="1.02"/>
<circle cx="66" cy="247.7" r="1.02"/>
<circle cx="66" cy="257.8" r="1.02"/>
<circle cx="88.9" cy="257.8" r="1.02"/>
<circle cx="163.8" cy="242.6" r="1.02"/>
<circle cx="262.9" cy="242.6" r="1.02"/>
<circle cx="280.7" cy="242.6" r="1.02"/>
<circle cx="256.5" cy="265.5" r="1.02"/>
<circle cx="256.5" cy="260.4" r="1.02"/>
<circle cx="43.2" cy="283.2" r="1.02"/>
<circle cx="163.8" cy="283.2" r="1.02"/>
</g>
<text font-size="7" x="330.6" y="287">.436717.001</text>
<text font-size="4.9" x="68.6" y="10.3" transform="rotate(-180 68.6 10.3)">.436717.001</text>
<g font-size="3.5">
<text x="11.7" y="197.4" transform="rotate(-90 11.7 197.4)">.N°.</text>
<text x="11.7" y="222.4" transform="rotate(-90 11.7 222.4)">..N°</text>
<text x="11.7" y="282.4" transform="rotate(-90 11.7 282.4)">.N°.</text>
<text x="233.1" y="290.8">.</text>
<text x="256.1" y="290.8">N°.</text>
<text x="409" y="289.3">3</text>
<text x="375.9" y="295.8">A3</text>
</g>
<g font-size="2.5">
<text x="321.6" y="11.4">R31</text>
<text x="319.7" y="14.5">R_RES</text>
<text x="342.3" y="15.7">C_CAP</text>
<text x="344.6" y="12.5">C33</text>
<text x="42.2" y="27" transform="rotate(-90 42.2 27)">+5V</text>
<text x="50.9" y="26.5">C35</text>
<text x="51.7" y="29.6">15p</text>
<text x="75.2" y="25.4">R33</text>
<text x="75.4" y="28.5">100</text>
<text x="127.3" y="25.4">R34</text>
<text x="127.5" y="28.5">750</text>
<text x="319.7" y="27.2">R_RES</text>
<text x="321.6" y="24.1">R32</text>
<text x="342.3" y="28.4">C_CAP</text>
<text x="344.6" y="25.2">C34</text>
<text x="260.4" y="34.7">AD1</text>
<text x="31.9" y="39">UinD</text>
<text x="257.4" y="37.9">MCP3201</text>
<text x="294.7" y="36.3">C36</text>
<text x="294.9" y="39.4">100n</text>
<text x="325.5" y="41.7">TL103W</text>
<text x="328.6" y="38.5">A4</text>
<text x="362.2" y="40.6">R35</text>
<text x="387" y="41.9">C_CAP</text>
<text x="387.4" y="38.9">C37</text>
<text x="126" y="44.2">U2</text>
<text x="126.5" y="46.8">6N136</text>
<text x="251.2" y="47.9">CLK</text>
<text x="251.2" y="44.1">Vdd</text>
<text x="269.3" y="47.9">Vin+</text>
<text x="269.7" y="44.1">Vref</text>
<text x="317.2" y="47.9">OUT1</text>
<text x="339.3" y="47.9">IN1</text>
<text x="360.4" y="43.7">R_RES</text>
<text x="400" y="47.9">UinS</text>
<text x="251.2" y="51.7">Dout</text>
<text x="269.9" y="51.7">Vin-</text>
<text x="339.3" y="51.7">IN1</text>
<text x="362.2" y="52.1">R36</text>
<text x="251.2" y="55.5">CS</text>
<text x="270.2" y="55.5">Vss</text>
<text x="317.2" y="59.3">OUT2</text>
<text x="339.3" y="59.3">IN2</text>
<text x="360.4" y="55.1">R_RES</text>
<text x="400" y="59.3">UoutS</text>
<text x="50.9" y="62">C39</text>
<text x="51.7" y="65.2">15p</text>
<text x="75.2" y="60.9">R37</text>
<text x="75.4" y="64">100</text>
<text x="127.3" y="60.9">R38</text>
<text x="127.5" y="64">750</text>
<text x="301.7" y="64.4" transform="rotate(-90 301.7 64.4)">SMBJ5CA</text>
<text x="304.7" y="61.6" transform="rotate(-90 304.7 61.6)">VD18</text>
<text x="339.3" y="63.2">IN2</text>
<text x="387.4" y="65.5">C38</text>
<text x="233.2" y="69.7">MCP3201</text>
<text x="236.3" y="66.4">AD2</text>
<text x="270.6" y="68.1">C40</text>
<text x="270.8" y="71.2">100n</text>
<text x="340.1" y="70.8">V+</text>
<text x="350.1" y="66.4">+12V</text>
<text x="387" y="68.6">C_CAP</text>
<text x="30.3" y="74.6">UoutD</text>
<text x="227.1" y="75.9">Vdd</text>
<text x="245.6" y="75.9">Vref</text>
<text x="281.2" y="72.8">-400V</text>
<text x="126" y="79.8">U3</text>
<text x="126.5" y="82.3">6N136</text>
<text x="227.1" y="83.5">Dout</text>
<text x="227.1" y="79.7">CLK</text>
<text x="245.1" y="79.7">Vin+</text>
<text x="245.8" y="83.5">Vin-</text>
<text x="360.7" y="84">100n</text>
<text x="367.5" y="79.1">-400V</text>
<text x="155.9" y="89.3">+6V</text>
<text x="227.1" y="87.3">CS</text>
<text x="246" y="87.3">Vss</text>
<text x="362.4" y="87.1">C41</text>
<text x="280.6" y="93.3" transform="rotate(-90 280.6 93.3)">VD19</text>
<text x="75.2" y="99">R39</text>
<text x="127.3" y="99">R40</text>
<text x="150.3" y="100.1">C42</text>
<text x="277.6" y="96.1" transform="rotate(-90 277.6 96.1)">SMBJ5CA</text>
<text x="58.5" y="106.3">CLK</text>
<text x="75.4" y="102.1">750</text>
<text x="127.5" y="102.1">100</text>
<text x="151" y="103.3">15p</text>
<text x="257" y="107">-400V</text>
<text x="77.8" y="117.9">U4</text>
<text x="73.2" y="120.4">6N136</text>
<text x="75.2" y="137.1">R41</text>
<text x="127.3" y="137.1">R42</text>
<text x="75.4" y="140.2">750</text>
<text x="127.5" y="140.2">100</text>
<text x="150.1" y="138.2">C43</text>
<text x="150.3" y="140.8">15p</text>
<text x="60.1" y="144.4">CS</text>
<text x="233.4" y="147.7">A5</text>
<text x="77.8" y="156">U5</text>
<text x="228.3" y="150.9">AMS1117-5</text>
<text x="73.2" y="158.5">6N136</text>
<text x="223.3" y="160.9">GND</text>
<text x="223.3" y="157.1">Vin</text>
<text x="241.1" y="157.1">Vout</text>
<text x="268" y="163.3">C44</text>
<text x="268.7" y="166.4">10 25V</text>
<text x="304.5" y="165.6">R_RES</text>
<text x="306.3" y="162.5">R43</text>
<text x="327.1" y="166.8">C_CAP</text>
<text x="329.4" y="163.6">C45</text>
<text x="75.2" y="175.2">R44</text>
<text x="75.4" y="178.3">750</text>
<text x="127.3" y="175.2">R45</text>
<text x="127.5" y="178.3">100</text>
<text x="150.3" y="176.3">C47</text>
<text x="151" y="179.5">15p</text>
<text x="232.5" y="178.2">AD3</text>
<text x="268" y="178.6">C46</text>
<text x="304.5" y="178.3">R_RES</text>
<text x="306.3" y="175.2">R46</text>
<text x="327.1" y="179.5">C_CAP</text>
<text x="329.4" y="176.3">C48</text>
<text x="56.8" y="182.5">SCLK</text>
<text x="229.6" y="181.4">ADS7886</text>
<text x="268.2" y="181.6">100n</text>
<text x="223.3" y="191.4">SDO</text>
<text x="223.3" y="187.6">CS</text>
<text x="241.1" y="191.4">GND</text>
<text x="241.4" y="187.6">VCC</text>
<text x="313.4" y="189.6">A6</text>
<text x="347" y="191.8">R47</text>
<text x="372.2" y="190">C49</text>
<text x="73.2" y="196.6">6N136</text>
<text x="77.8" y="194.1">U6</text>
<text x="223.3" y="195.2">SCLK</text>
<text x="310.2" y="192.8">TL103W</text>
<text x="345.1" y="194.8">R_RES</text>
<text x="371.8" y="193.1">C_CAP</text>
<text x="242.6" y="199">Ain</text>
<text x="302" y="199">OUT1</text>
<text x="324.1" y="202.9">IN1</text>
<text x="324.1" y="199">IN1</text>
<text x="347" y="203.2">R48</text>
<text x="384.7" y="199">IupS</text>
<text x="267.6" y="208.3">C_CAP</text>
<text x="268" y="205.2">C50</text>
<text x="345.1" y="206.3">R_RES</text>
<text x="50.9" y="214.4">C52</text>
<text x="75.2" y="213.3">R49</text>
<text x="127.3" y="213.3">R50</text>
<text x="286.5" y="215.5" transform="rotate(-90 286.5 215.5)">SMBJ5CA</text>
<text x="289.5" y="212.7" transform="rotate(-90 289.5 212.7)">VD20</text>
<text x="302" y="210.5">OUT2</text>
<text x="324.1" y="210.5">IN2</text>
<text x="324.1" y="214.3">IN2</text>
<text x="384.7" y="210.5">IdwS</text>
<text x="51.7" y="217.6">15p</text>
<text x="75.4" y="216.4">100</text>
<text x="127.5" y="216.4">750</text>
<text x="324.8" y="221.9">V+</text>
<text x="334.9" y="217.5">+12V</text>
<text x="371.8" y="219.7">C_CAP</text>
<text x="372.2" y="216.7">C51</text>
<text x="32.2" y="227">IupD</text>
<text x="229.6" y="225.9">ADS7886</text>
<text x="232.5" y="222.6">AD4</text>
<text x="268" y="223">C53</text>
<text x="268.2" y="226.1">100n</text>
<text x="126" y="232.2">U7</text>
<text x="223.3" y="232.1">CS</text>
<text x="241.4" y="232.1">VCC</text>
<text x="352.3" y="230.2">-400V</text>
<text x="126.5" y="234.7">6N136</text>
<text x="223.3" y="239.7">SCLK</text>
<text x="223.3" y="235.9">SDO</text>
<text x="241.1" y="235.9">GND</text>
<text x="345.5" y="235.1">100n</text>
<text x="347.2" y="238.3">C54</text>
<text x="242.6" y="243.5">Ain</text>
<text x="75.2" y="251.4">R51</text>
<text x="127.3" y="251.4">R52</text>
<text x="268" y="249.7">C55</text>
<text x="50.9" y="252.5">C56</text>
<text x="51.7" y="255.7">15p</text>
<text x="75.4" y="254.5">100</text>
<text x="127.5" y="254.5">750</text>
<text x="267.6" y="252.8">C_CAP</text>
<text x="289.5" y="257.1" transform="rotate(-90 289.5 257.1)">VD21</text>
<text x="286.5" y="260" transform="rotate(-90 286.5 260)">SMBJ5CA</text>
<text x="31.8" y="265.1">IdwD</text>
<text x="126" y="270.3">U8</text>
<text x="126.5" y="272.8">6N136</text>
<text x="248.2" y="270.9">-400V</text>
<text x="155.4" y="288.7">-400V</text>
</g>
<g font-size="1.8">
<text x="313.8" y="46.6">1</text>
<text x="345.6" y="46.6">3</text>
<text x="345.6" y="50.4">2</text>
<text x="313.8" y="58">7</text>
<text x="345.6" y="58">5</text>
<text x="345.6" y="61.8">6</text>
<text x="345.6" y="69.4">8</text>
<text x="345.6" y="73.2">4</text>
<text x="298.6" y="197.7">1</text>
<text x="330.4" y="197.7">3</text>
<text x="330.4" y="201.5">2</text>
<text x="298.6" y="209.1">7</text>
<text x="330.4" y="209.1">5</text>
<text x="330.4" y="212.9">6</text>
<text x="330.4" y="220.6">8</text>
<text x="330.4" y="224.4">4</text>
</g>
</svg>
